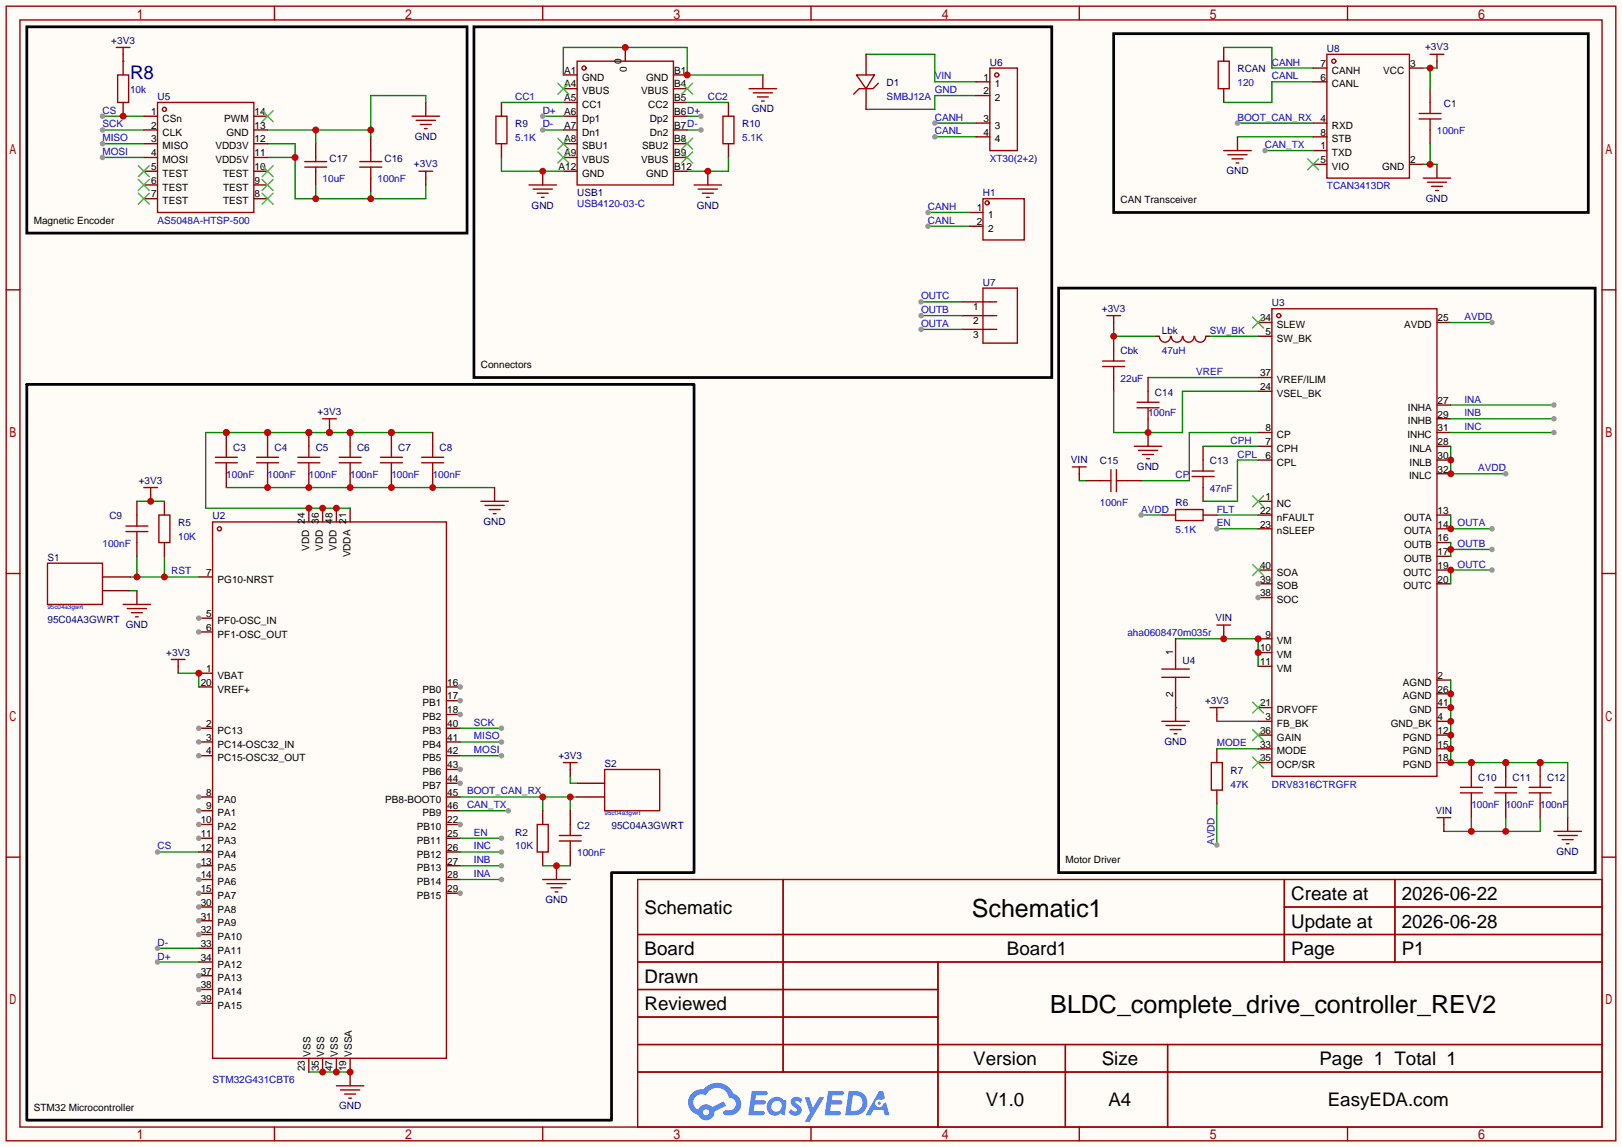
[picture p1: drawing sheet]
<svg xmlns="http://www.w3.org/2000/svg" width="299mm" height="212mm" viewBox="0 0 299 212" stroke-linecap="round" stroke-linejoin="round" font-family="sans-serif">
<path d="M0 0h299.5v211.8h-299.5z" fill="#fffcf7"/>
<g fill="none" stroke="#a10000" stroke-width=".25">
<path d="M1.1 1.1h297.2v209.6h-297.2zM3.7 3.7h292.1v204.5h-292.1zM50.7 1.1v2.6M100.2 1.1v2.6M149.7 1.1v2.6M199.3 1.1v2.6M248.8 1.1v2.6M1.1 53.5h2.6M295.8 53.5h2.5M1.1 105.9h2.6M295.8 105.9h2.5M1.1 158.3h2.6"/>
<path d="M295.8 158.3h2.5M117.7 162.4h178.1v45.8h-178.1zM117.7 172.6h178.1M117.7 177.7h178.1M144.6 162.4v35.6M173.2 177.7v30.5M237.1 162.4v15.3M237.1 167.5h58.7M257.5 162.4v15.3M117.7 182.8h55.5M117.7 192.9h178.1M117.7 187.8h55.5"/>
<path d="M117.7 198h178.1M196.7 192.9v15.3M215.6 192.9v15.3M50.7 208.2v2.5M100.2 208.2v2.5M149.7 208.2v2.5M199.3 208.2v2.5M248.8 208.2v2.5"/>
</g>
<g fill="#5487ff">
<path d="M146.3 202.8a1.3 1.3 0 0 1 1.8 .3l-.4 .6a.54 .54 0 0 0-.9-.2l.1 .2a1.58 1.58 0 0 1 1.1 1.6 1.43 1.43 0 0 1-2.5 .1l.6-.6a.64 .64 0 0 0 .5 .5 .64 .64 0 0 0 .6-.3l-.1-.2a1.6 1.6 0 0 1-1.1-1.6z"/>
<path d="M148.6 202.7h.8l.7 1.9 1.2-1.9h.9l-2.7 4.5h-.9l.9-1.7z"/>
<path d="M138.8 201.5h1.6a1.31 1.31 0 0 1 1.3 .2 .4 .4 0 0 1-.4 .6h-1.7l-.2 .9h1.7a.4 .4 0 0 1 .3 .4 .4 .4 0 0 1-.4 .4h-1.7l-.1 1.2h.8a1.23 1.23 0 0 1 1.1 .2 .39 .39 0 0 1-.3 .6h-2.6z"/>
<path d="M152.9 201.5h1.6a1.32 1.32 0 0 1 1.3 .2 .39 .39 0 0 1-.4 .6h-1.7l-.2 .9h1.7a.4 .4 0 0 1 .3 .4 .4 .4 0 0 1-.4 .4h-1.7l-.1 1.2h.8a1.23 1.23 0 0 1 1.1 .2 .39 .39 0 0 1-.3 .6h-2.6z"/>
<path d="M162.3 201.5h.7l.4 1.3-.7 .4a.75 .75 0 0 0-1.1 .3 .75 .75 0 0 0 .5 1 .75 .75 0 0 0 1-.6l.5-.3 .6 2.4h-.8l-.3-1h-1.8l-.6 1h-.9z"/>
<path d="M156.7 201.5l-.6 4.5h1.4a2.27 2.27 0 0 0 2.6-2.3 2.27 2.27 0 0 0-2.7-2.2zM157.5 202.3a1.5 1.5 0 0 1 1.8 1.5 1.5 1.5 0 0 1-2 1.4h-.2z"/>
<path d="M142.1 203.1a1.62 1.62 0 0 0-.4 2.1 1.62 1.62 0 0 0 2.1 .7l.3-.3 .4 .3 .4 .1 .3-2.5-.2-.3h-.4a1.58 1.58 0 0 0-2.5-.1zM142.7 203.6a.99 .99 0 0 1 1.6 .3 .99 .99 0 0 1-.8 1.4 .94 .94 0 0 1-1.1-.5 .94 .94 0 0 1 .3-1.2z"/>
<path d="M127.8 201.9a2.37 2.37 0 0 0 1.1 4 1.54 1.54 0 0 0 1.8 1 1.54 1.54 0 0 0 1.2-1.6l2.2-1.1-.5-.8-2.1 1.1a1.57 1.57 0 0 0-2.6 .4 1.5 1.5 0 0 1-.7-2.1 1.5 1.5 0 0 1 2.1-.5 2.23 2.23 0 0 1 2.3-1.4 2.23 2.23 0 0 1 2 1.8 1.16 1.16 0 0 1 1.3 1.1 1.16 1.16 0 0 1-1.1 1.3h-.7a.47 .47 0 0 0-.6 .3 .47 .47 0 0 0 .5 .6 2.23 2.23 0 0 0 2.2-.7 2.23 2.23 0 0 0 .4-2.3 2.16 2.16 0 0 0-1.3-1.1 3.2 3.2 0 0 0-5.4-.7l-1.1 .1zM129.8 205.4a.58 .58 0 0 1 1.1 0 .58 .58 0 0 1-1.1 0z"/>
<circle cx="162.3" cy="203.8" r=".28"/>
</g>
<g fill="none" stroke="#a10000" stroke-width=".25">
<path d="M39.2 96.4h43.2v99.1h-43.2z"/>
<circle cx="40.5" cy="97.7" r=".38"/>
</g>
<path d="M36.7 106.6h2.5M36.7 114.2h2.5" fill="none" stroke="#870000" stroke-width=".25"/>
<circle cx="36.7" cy="114.2" r=".51" fill="#999"/>
<path d="M36.7 116.7h2.5" fill="none" stroke="#870000" stroke-width=".25"/>
<circle cx="36.7" cy="116.7" r=".51" fill="#999"/>
<path d="M36.7 124.3h2.5M36.7 126.9h2.5M36.7 134.5h2.5" fill="none" stroke="#870000" stroke-width=".25"/>
<circle cx="36.7" cy="134.5" r=".51" fill="#999"/>
<path d="M36.7 137h2.5" fill="none" stroke="#870000" stroke-width=".25"/>
<circle cx="36.7" cy="137" r=".51" fill="#999"/>
<path d="M36.7 139.6h2.5" fill="none" stroke="#870000" stroke-width=".25"/>
<circle cx="36.7" cy="139.6" r=".51" fill="#999"/>
<path d="M36.7 147.2h2.5" fill="none" stroke="#870000" stroke-width=".25"/>
<circle cx="36.7" cy="147.2" r=".51" fill="#999"/>
<path d="M36.7 149.7h2.5" fill="none" stroke="#870000" stroke-width=".25"/>
<circle cx="36.7" cy="149.7" r=".51" fill="#999"/>
<path d="M36.7 152.3h2.5" fill="none" stroke="#870000" stroke-width=".25"/>
<circle cx="36.7" cy="152.3" r=".51" fill="#999"/>
<path d="M36.7 154.8h2.5" fill="none" stroke="#870000" stroke-width=".25"/>
<circle cx="36.7" cy="154.8" r=".51" fill="#999"/>
<path d="M36.7 157.4h2.5M36.7 159.9h2.5" fill="none" stroke="#870000" stroke-width=".25"/>
<circle cx="36.7" cy="159.9" r=".51" fill="#999"/>
<path d="M36.7 162.4h2.5" fill="none" stroke="#870000" stroke-width=".25"/>
<circle cx="36.7" cy="162.4" r=".51" fill="#999"/>
<path d="M36.7 165h2.5" fill="none" stroke="#870000" stroke-width=".25"/>
<circle cx="36.7" cy="165" r=".51" fill="#999"/>
<path d="M36.7 167.5h2.5" fill="none" stroke="#870000" stroke-width=".25"/>
<circle cx="36.7" cy="167.5" r=".51" fill="#999"/>
<path d="M36.7 170.1h2.5" fill="none" stroke="#870000" stroke-width=".25"/>
<circle cx="36.7" cy="170.1" r=".51" fill="#999"/>
<path d="M36.7 172.6h2.5" fill="none" stroke="#870000" stroke-width=".25"/>
<circle cx="36.7" cy="172.6" r=".51" fill="#999"/>
<path d="M36.7 175.1h2.5M36.7 177.7h2.5M36.7 180.2h2.5" fill="none" stroke="#870000" stroke-width=".25"/>
<circle cx="36.7" cy="180.2" r=".51" fill="#999"/>
<path d="M36.7 182.8h2.5" fill="none" stroke="#870000" stroke-width=".25"/>
<circle cx="36.7" cy="182.8" r=".51" fill="#999"/>
<path d="M36.7 185.3h2.5" fill="none" stroke="#870000" stroke-width=".25"/>
<circle cx="36.7" cy="185.3" r=".51" fill="#999"/>
<path d="M82.4 165h2.6" fill="none" stroke="#870000" stroke-width=".25"/>
<circle cx="85" cy="165" r=".51" fill="#999"/>
<path d="M82.4 159.9h2.6M82.4 157.4h2.6M82.4 154.8h2.6M82.4 152.3h2.6M82.4 162.4h2.6" fill="none" stroke="#870000" stroke-width=".25"/>
<circle cx="85" cy="152.3" r=".51" fill="#999"/>
<path d="M82.4 149.7h2.6M82.4 147.2h2.6M82.4 144.7h2.6" fill="none" stroke="#870000" stroke-width=".25"/>
<circle cx="85" cy="144.7" r=".51" fill="#999"/>
<path d="M82.4 142.1h2.6" fill="none" stroke="#870000" stroke-width=".25"/>
<circle cx="85" cy="142.1" r=".51" fill="#999"/>
<path d="M82.4 139.6h2.6M82.4 137h2.6M82.4 134.5h2.6M82.4 132h2.6" fill="none" stroke="#870000" stroke-width=".25"/>
<circle cx="85" cy="132" r=".51" fill="#999"/>
<path d="M82.4 129.4h2.6" fill="none" stroke="#870000" stroke-width=".25"/>
<circle cx="85" cy="129.4" r=".51" fill="#999"/>
<path d="M82.4 126.9h2.6" fill="none" stroke="#870000" stroke-width=".25"/>
<circle cx="85" cy="126.9" r=".51" fill="#999"/>
<g fill="none" stroke="#870000" stroke-width=".25">
<path d="M232.3 59.6h2.5M232.3 62.1h2.5M232.3 69.7h2.5M232.3 72.3h2.5M232.3 79.9h2.5M57 93.9v2.5M59.6 93.9v2.5M62.1 93.9v2.5M64.6 93.9v2.5M232.3 82.4h2.5M232.3 85h2.5M232.3 92.6h2.5"/>
<path d="M232.3 95.1h2.5M232.3 97.7h2.5M232.3 105.3h2.5M232.3 107.8h2.5M57 195.5v2.5M59.6 195.5v2.5M62.1 195.5v2.5M64.6 195.5v2.5"/>
</g>
<g fill="none" stroke="#a10000" stroke-width=".25">
<path d="M234.8 57h30.5v86.4h-30.5z"/>
<circle cx="236.1" cy="58.3" r=".38"/>
</g>
<path d="M231.3 58.5l2 2.1M233.3 58.5l-2 2.1M231.3 91.6l2 2M233.3 91.6l-2 2M231.3 104.3l2 2M233.3 104.3l-2 2" fill="none" stroke="#3c3" stroke-width=".25"/>
<circle cx="232.3" cy="107.8" r=".51" fill="#999"/>
<path d="M232.3 110.4h2.5" fill="none" stroke="#870000" stroke-width=".25"/>
<circle cx="232.3" cy="110.4" r=".51" fill="#999"/>
<g fill="none" stroke="#870000" stroke-width=".25">
<path d="M265.3 59.6h2.5M265.3 79.9h2.5M265.3 77.3h2.5M265.3 74.8h2.5M265.3 97.7h2.5M265.3 95.1h2.5M265.3 87.5h2.5M265.3 85h2.5M265.3 82.4h2.5M232.3 118h2.5M265.3 107.8h2.5M265.3 105.3h2.5"/>
<path d="M265.3 102.7h2.5M265.3 100.2h2.5M232.3 120.5h2.5M232.3 123.1h2.5M232.3 130.7h2.5M232.3 133.2h2.5M232.3 135.8h2.5M232.3 138.3h2.5M265.3 130.7h2.5M265.3 133.2h2.5M265.3 135.8h2.5M265.3 138.3h2.5"/>
<path d="M265.3 128.1h2.5M265.3 125.6h2.5M232.3 140.8h2.5M265.3 140.8h2.5M64.6 198v2.5"/>
</g>
<path d="M231.3 129.7l2 2M231.3 134.7l2 2.1M231.3 139.8l2 2.1M233.3 129.7l-2 2M233.3 134.7l-2 2.1M233.3 139.8l-2 2.1" fill="none" stroke="#3c3" stroke-width=".25"/>
<path d="M62.1 200.5h5.1M62.9 201.3h3.5M63.6 202.1h2.1M64.4 202.8h.5" fill="none" stroke="#a10000" stroke-width=".25"/>
<path d="M57 198h7.6" fill="none" stroke="#008700" stroke-width=".25"/>
<g fill="#c00">
<circle cx="64.6" cy="198" r=".63"/>
<circle cx="62.1" cy="198" r=".63"/>
<circle cx="59.6" cy="198" r=".63"/>
</g>
<path d="M79.9 79.9h-41.9v14h26.6" fill="none" stroke="#008700" stroke-width=".25"/>
<g fill="#c00">
<circle cx="62.1" cy="93.9" r=".63"/>
<circle cx="59.6" cy="93.9" r=".63"/>
<circle cx="57" cy="93.9" r=".63"/>
<circle cx="41.8" cy="79.9" r=".63"/>
<circle cx="49.4" cy="79.9" r=".63"/>
<circle cx="57" cy="79.9" r=".63"/>
<circle cx="60.8" cy="79.9" r=".63"/>
<circle cx="64.6" cy="79.9" r=".63"/>
<circle cx="72.3" cy="79.9" r=".63"/>
</g>
<path d="M224.7 95.1h7.6M224.7 97.7h7.6" fill="none" stroke="#008700" stroke-width=".25"/>
<circle cx="224.7" cy="97.7" r=".51" fill="#999"/>
<path d="M24 106.6h12.7M25.3 102.7v3.9M30.4 102.7v3.9" fill="none" stroke="#008700" stroke-width=".25"/>
<g fill="#c00">
<circle cx="30.4" cy="106.6" r=".63"/>
<circle cx="25.3" cy="106.6" r=".63"/>
</g>
<path d="M267.8 95.1v2.6h7.7" fill="none" stroke="#008700" stroke-width=".25"/>
<circle cx="267.8" cy="97.7" r=".63" fill="#c00"/>
<circle cx="275.5" cy="97.7" r=".51" fill="#999"/>
<path d="M85 147.2h21.6M100.2 147.2v2.5M105.3 147.2v2.5" fill="none" stroke="#008700" stroke-width=".25"/>
<g fill="#c00">
<circle cx="100.2" cy="147.2" r=".63"/>
<circle cx="105.3" cy="147.2" r=".63"/>
</g>
<path d="M29.3 95.1h2.1v5.1h-2.1zM99.2 152.3h2v5.1h-2z" fill="none" stroke="#a10000" stroke-width=".25"/>
<path d="M30.4 92.6v2.5M30.4 100.2v2.5M100.2 149.7v2.6M100.2 157.4v2.5" fill="none" stroke="#870000" stroke-width=".25"/>
<path d="M275.5 105.3h-7.7v2.5" fill="none" stroke="#008700" stroke-width=".25"/>
<circle cx="267.8" cy="105.3" r=".63" fill="#c00"/>
<circle cx="275.5" cy="105.3" r=".51" fill="#999"/>
<path d="M25.3 92.6v2.5M25.3 100.2v2.5M217 130.7v2.5M105.3 149.7v2.6M105.3 157.4v2.5M289.4 151v2.5" fill="none" stroke="#870000" stroke-width=".25"/>
<g fill="none" stroke="#a10000" stroke-width=".25">
<path d="M23.2 98.2h4.1M23.2 97.2h4.1M25.3 95.1v2.1M25.3 98.2v2M214.5 133.2h5.1M215.3 134h3.5M216 134.7h2.1M216.8 135.5h.5M103.3 155.3h4M103.3 154.3h4M105.3 152.3v2M105.3 155.3v2.1"/>
<path d="M286.9 153.5h5.1M287.7 154.3h3.5M288.4 155.1h2M289.2 155.8h.5"/>
</g>
<path d="M25.3 92.6h5.1M267.8 125.6v15.2h21.6v10.2M100.2 159.9h5.1" fill="none" stroke="#008700" stroke-width=".25"/>
<g fill="#c00">
<circle cx="267.8" cy="130.7" r=".63"/>
<circle cx="267.8" cy="133.2" r=".63"/>
<circle cx="267.8" cy="128.1" r=".63"/>
<circle cx="267.8" cy="135.8" r=".63"/>
<circle cx="267.8" cy="138.3" r=".63"/>
<circle cx="267.8" cy="140.8" r=".63"/>
<circle cx="271.7" cy="140.8" r=".63"/>
<circle cx="278" cy="140.8" r=".63"/>
<circle cx="284.4" cy="140.8" r=".63"/>
</g>
<path d="M25.3 109.1v2.5M102.7 159.9v2.5" fill="none" stroke="#870000" stroke-width=".25"/>
<path d="M22.7 111.6h5.1M23.5 112.4h3.6M24.3 113.2h2M25 113.9h.5" fill="none" stroke="#a10000" stroke-width=".25"/>
<circle cx="102.7" cy="159.9" r=".63" fill="#c00"/>
<path d="M31.6 121.8h2.6M32.9 121.8v1.3M104 140.8h2.6M105.3 140.8v1.3M100.2 162.4h5.1M101 163.2h3.5M101.7 164h2.1M102.5 164.7h.5" fill="none" stroke="#a10000" stroke-width=".25"/>
<path d="M27.8 91.3v1.3M32.9 123.1v1.2M105.3 142.1v1.3" fill="none" stroke="#870000" stroke-width=".25"/>
<circle cx="27.8" cy="92.6" r=".63" fill="#c00"/>
<path d="M264 18.9v2.1M76.1 21.5h5.1M76.8 22.2h3.6M77.6 23h2M78.4 23.7h.5M262 21h4.1M262 22h4.1M264 22v2M26.5 90h2.6M27.8 90v1.3M8.8 104h10.1v7.6h-10.1zM111.6 142.1h10.2v7.6h-10.2z" fill="none" stroke="#a10000" stroke-width=".25"/>
<path d="M78.6 18.9v2.6M264 16.4v2.5M264 24v2.5M18.9 109.1h5.1M18.9 106.6h5.1M106.6 144.7h5M106.6 147.2h5M278 140.8v2.6" fill="none" stroke="#870000" stroke-width=".25"/>
<path d="M205.6 6.2h87.6v33h-87.6z" fill="none" stroke="#000" stroke-width=".51"/>
<path d="M24 109.1h1.3M105.3 143.4v1.3h1.3" fill="none" stroke="#008700" stroke-width=".25"/>
<circle cx="278" cy="140.8" r=".63" fill="#c00"/>
<path d="M271.7 140.8v2.6M278 148.5v2.5" fill="none" stroke="#870000" stroke-width=".25"/>
<path d="M276 145.4h4M276 146.4h4M278 143.4v2M278 146.4v2.1" fill="none" stroke="#a10000" stroke-width=".25"/>
<circle cx="271.7" cy="140.8" r=".63" fill="#c00"/>
<path d="M271.7 148.5v2.5M284.4 140.8v2.6" fill="none" stroke="#870000" stroke-width=".25"/>
<path d="M269.6 145.4h4.1M269.6 146.4h4.1M271.7 143.4v2M271.7 146.4v2.1" fill="none" stroke="#a10000" stroke-width=".25"/>
<circle cx="284.4" cy="140.8" r=".63" fill="#c00"/>
<path d="M22.7 11.3v2.5M22.7 18.9v2.6M284.4 148.5v2.5" fill="none" stroke="#870000" stroke-width=".25"/>
<path d="M21.7 13.8h2v5.1h-2zM282.3 145.4h4.1M282.3 146.4h4.1M284.4 143.4v2M284.4 146.4v2.1" fill="none" stroke="#a10000" stroke-width=".25"/>
<path d="M271.7 151v2.5M278 151v2.5M284.4 151v2.5h-17.8" fill="none" stroke="#008700" stroke-width=".25"/>
<g fill="#c00">
<circle cx="278" cy="153.5" r=".63"/>
<circle cx="271.7" cy="153.5" r=".63"/>
</g>
<path d="M199.3 87.5v1.3M225.9 116.7v1.3M266.6 152.3v1.2" fill="none" stroke="#870000" stroke-width=".25"/>
<path d="M198 86.2h2.5M199.3 86.2v1.3M224.7 115.4h2.5M225.9 115.4v1.3M265.3 151h2.5M266.6 151v1.3" fill="none" stroke="#a10000" stroke-width=".25"/>
<path d="M32.9 124.3h3.8v2.6" fill="none" stroke="#008700" stroke-width=".25"/>
<circle cx="36.7" cy="124.3" r=".63" fill="#c00"/>
<path d="M85 149.7h8.9" fill="none" stroke="#008700" stroke-width=".25"/>
<circle cx="93.9" cy="149.7" r=".51" fill="#999"/>
<path d="M222.1 82.4v2.6M222.1 90v2.6" fill="none" stroke="#870000" stroke-width=".25"/>
<path d="M220.1 87h4.1M220.1 88h4.1M222.1 85v2M222.1 88v2" fill="none" stroke="#a10000" stroke-width=".25"/>
<path d="M232.3 79.9h-12.7v8.9h-8.9M222.1 82.4h10.2M232.3 85h-3.8v7.6h-6.4M217 118h15.3v5.1" fill="none" stroke="#008700" stroke-width=".25"/>
<g fill="#c00">
<circle cx="225.9" cy="118" r=".63"/>
<circle cx="232.3" cy="120.5" r=".63"/>
<circle cx="232.3" cy="118" r=".63"/>
</g>
<g fill="none" stroke="#a10000" stroke-width=".25">
<path d="M56.3 29.8h4M56.3 30.9h4M58.3 29.1v.7M58.3 30.9v.7M66.4 29.8h4.1M66.4 30.9h4.1M68.5 27.8v2M68.5 30.9v2M91.6 21.5h2v5h-2zM133.5 21.5h2v5h-2zM203.6 66.7h4M203.6 67.7h4"/>
<path d="M205.6 64.6v2.1M205.6 67.7v2M214.1 62.1a1.01 1.01 0 0 0 1 1.1 1.01 1.01 0 0 0 1-1.1M216.3 62.1a1.01 1.01 0 0 0 1 1.1 1.01 1.01 0 0 0 1-1.1M218.4 62.1a1.01 1.01 0 0 0 1 1.1 1.01 1.01 0 0 0 1-1.1M220.6 62.1a1.01 1.01 0 0 0 1 1.1 1.01 1.01 0 0 0 1-1.1"/>
</g>
<path d="M92.6 18.9v2.6M134.5 18.9v2.6M58.3 26.5v2.6M58.3 31.6v2.6M68.5 25.3v2.5M68.5 32.9v2.5M92.6 26.5v2.6M134.5 26.5v2.6M205.6 62.1v2.5M205.6 69.7v2.6M213.2 62.1h.8M222.6 62.1h.8" fill="none" stroke="#870000" stroke-width=".25"/>
<path d="M205.6 60.8v1.3h7.6M223.4 62.1h8.9" fill="none" stroke="#008700" stroke-width=".25"/>
<circle cx="205.6" cy="62.1" r=".63" fill="#c00"/>
<path d="M265.3 11.3v1.3M205.6 59.6v1.2M212 79.9v2.5M224.7 132v1.2" fill="none" stroke="#870000" stroke-width=".25"/>
<path d="M264 10h2.6M265.3 10v1.3M204.3 58.3h2.6M205.6 58.3v1.3M209.4 82.4h5.1M210.2 83.2h3.5M210.9 83.9h2.1M211.7 84.7h.5M223.4 130.7h2.5M224.7 130.7v1.3" fill="none" stroke="#a10000" stroke-width=".25"/>
<path d="M49.4 26.5h5.1v10.2h24.1v-2.5M49.4 29.1h5.1M58.3 34.2v2.5M68.5 35.4v1.3M205.6 72.3v7.6h12.7v-7.6h14" fill="none" stroke="#008700" stroke-width=".25"/>
<g fill="#c00">
<circle cx="54.5" cy="29.1" r=".63"/>
<circle cx="58.3" cy="36.7" r=".63"/>
<circle cx="68.5" cy="36.7" r=".63"/>
</g>
<path d="M210.7 95.1h3.8M224.7 133.2h7.6" fill="none" stroke="#008700" stroke-width=".25"/>
<path d="M217 94.1h5.1v2h-5.1zM223.6 140.8h2.1v5.1h-2.1z" fill="none" stroke="#a10000" stroke-width=".25"/>
<path d="M214.5 95.1h2.5M222.1 95.1h2.6M224.7 138.3v2.5M224.7 145.9v2.6" fill="none" stroke="#870000" stroke-width=".25"/>
<circle cx="210.7" cy="95.1" r=".51" fill="#999"/>
<g fill="none" stroke="#870000" stroke-width=".25">
<path d="M26.5 21.5h2.6M26.5 24h2.6M26.5 26.5h2.6M26.5 29.1h2.6M26.5 31.6h2.6M26.5 34.2h2.6M26.5 36.7h2.6M46.9 21.5h2.5M46.9 24h2.5M46.9 26.5h2.5M46.9 29.1h2.5M46.9 31.6h2.5"/>
<path d="M46.9 34.2h2.5M46.9 36.7h2.5M217 118v5.1M217 125.6v5.1"/>
</g>
<g fill="none" stroke="#a10000" stroke-width=".25">
<path d="M29.1 18.9h17.8v20.3h-17.8zM214.5 123.6h5.1M214.5 125.1h5.1M217 123.1v.5M217 125.1v.5"/>
<circle cx="30.4" cy="20.2" r=".38"/>
</g>
<g fill="none" stroke="#3c3" stroke-width=".25">
<path d="M25.5 35.7l2.1 2M25.5 33.1l2.1 2.1M25.5 30.6l2.1 2M27.6 35.7l-2.1 2M27.6 33.1l-2.1 2.1M27.6 30.6l-2.1 2M48.4 20.4l2 2.1M48.4 30.6l2 2M48.4 33.1l2 2.1M48.4 35.7l2 2M50.4 20.4l-2 2.1M50.4 30.6l-2 2"/>
<path d="M50.4 33.1l-2 2.1M50.4 35.7l-2 2"/>
</g>
<path d="M18.9 21.5h7.6" fill="none" stroke="#008700" stroke-width=".25"/>
<circle cx="22.7" cy="21.5" r=".63" fill="#c00"/>
<circle cx="18.9" cy="21.5" r=".51" fill="#999"/>
<path d="M18.9 24h7.6" fill="none" stroke="#008700" stroke-width=".25"/>
<circle cx="18.9" cy="24" r=".51" fill="#999"/>
<path d="M18.9 26.5h7.6" fill="none" stroke="#008700" stroke-width=".25"/>
<circle cx="18.9" cy="26.5" r=".51" fill="#999"/>
<path d="M18.9 29.1h7.6" fill="none" stroke="#008700" stroke-width=".25"/>
<circle cx="18.9" cy="29.1" r=".51" fill="#999"/>
<path d="M267.8 74.8h19.1" fill="none" stroke="#008700" stroke-width=".25"/>
<circle cx="286.9" cy="74.8" r=".51" fill="#999"/>
<path d="M267.8 77.3h19.1" fill="none" stroke="#008700" stroke-width=".25"/>
<circle cx="286.9" cy="77.3" r=".51" fill="#999"/>
<path d="M78.6 18.9v-1.2h-10.1v7.6M49.4 24h19.1M58.3 24v2.5" fill="none" stroke="#008700" stroke-width=".25"/>
<g fill="#c00">
<circle cx="58.3" cy="24" r=".63"/>
<circle cx="68.5" cy="24" r=".63"/>
</g>
<path d="M267.8 79.9h19.1" fill="none" stroke="#008700" stroke-width=".25"/>
<circle cx="286.9" cy="79.9" r=".51" fill="#999"/>
<path d="M41.8 79.9v2.5M41.8 87.5v2.5" fill="none" stroke="#870000" stroke-width=".25"/>
<circle cx="41.8" cy="79.9" r=".63" fill="#c00"/>
<path d="M39.8 85.5h4M39.8 84.5h4M41.8 82.4v2.1M41.8 85.5v2" fill="none" stroke="#a10000" stroke-width=".25"/>
<path d="M49.4 79.9v2.5M49.4 87.5v2.5" fill="none" stroke="#870000" stroke-width=".25"/>
<circle cx="49.4" cy="79.9" r=".63" fill="#c00"/>
<path d="M47.4 85.5h4M47.4 84.5h4M49.4 82.4v2.1M49.4 85.5v2" fill="none" stroke="#a10000" stroke-width=".25"/>
<path d="M72.3 79.9v2.5M72.3 87.5v2.5" fill="none" stroke="#870000" stroke-width=".25"/>
<circle cx="72.3" cy="79.9" r=".63" fill="#c00"/>
<path d="M70.2 85.5h4.1M70.2 84.5h4.1M72.3 82.4v2.1M72.3 85.5v2" fill="none" stroke="#a10000" stroke-width=".25"/>
<path d="M57 79.9v2.5M57 87.5v2.5" fill="none" stroke="#870000" stroke-width=".25"/>
<circle cx="57" cy="79.9" r=".63" fill="#c00"/>
<path d="M55 85.5h4.1M55 84.5h4.1M57 82.4v2.1M57 85.5v2M77.9 85.5h4M77.9 84.5h4M79.9 82.4v2.1M79.9 85.5v2" fill="none" stroke="#a10000" stroke-width=".25"/>
<path d="M64.6 79.9v2.5M79.9 79.9v2.5M64.6 87.5v2.5M79.9 87.5v2.5" fill="none" stroke="#870000" stroke-width=".25"/>
<circle cx="64.6" cy="79.9" r=".63" fill="#c00"/>
<path d="M62.6 85.5h4.1M62.6 84.5h4.1M64.6 82.4v2.1M64.6 85.5v2" fill="none" stroke="#a10000" stroke-width=".25"/>
<path d="M41.8 90h49.5" fill="none" stroke="#008700" stroke-width=".25"/>
<g fill="#c00">
<circle cx="49.4" cy="90" r=".63"/>
<circle cx="57" cy="90" r=".63"/>
<circle cx="64.6" cy="90" r=".63"/>
<circle cx="72.3" cy="90" r=".63"/>
<circle cx="79.9" cy="90" r=".63"/>
</g>
<path d="M60.8 78.6v1.3" fill="none" stroke="#870000" stroke-width=".25"/>
<circle cx="60.8" cy="79.9" r=".63" fill="#c00"/>
<path d="M59.6 77.3h2.5M60.8 77.3v1.3" fill="none" stroke="#a10000" stroke-width=".25"/>
<path d="M212 69.7h20.3" fill="none" stroke="#008700" stroke-width=".25"/>
<path d="M212 69.7v2.6M212 77.3v2.6" fill="none" stroke="#870000" stroke-width=".25"/>
<circle cx="212" cy="79.9" r=".63" fill="#c00"/>
<path d="M209.9 74.3h4.1M209.9 75.3h4.1M212 72.3v2M212 75.3v2" fill="none" stroke="#a10000" stroke-width=".25"/>
<path d="M29.1 175.1h7.6" fill="none" stroke="#008700" stroke-width=".25"/>
<circle cx="29.1" cy="175.1" r=".51" fill="#999"/>
<path d="M29.1 177.7h7.6" fill="none" stroke="#008700" stroke-width=".25"/>
<circle cx="29.1" cy="177.7" r=".51" fill="#999"/>
<path d="M267.8 59.6h7.7M224.7 138.3h7.6" fill="none" stroke="#008700" stroke-width=".25"/>
<circle cx="275.5" cy="59.6" r=".51" fill="#999"/>
<path d="M224.7 148.5v7.6" fill="none" stroke="#008700" stroke-width=".25"/>
<circle cx="224.7" cy="156.1" r=".51" fill="#999"/>
<path d="M85 134.5h7.6" fill="none" stroke="#008700" stroke-width=".25"/>
<circle cx="92.6" cy="134.5" r=".51" fill="#999"/>
<path d="M85 137h7.6" fill="none" stroke="#008700" stroke-width=".25"/>
<circle cx="92.6" cy="137" r=".51" fill="#999"/>
<path d="M85 139.6h7.6" fill="none" stroke="#008700" stroke-width=".25"/>
<circle cx="92.6" cy="139.6" r=".51" fill="#999"/>
<path d="M267.8 82.4v5.1h10.2" fill="none" stroke="#008700" stroke-width=".25"/>
<g fill="#c00">
<circle cx="267.8" cy="87.5" r=".63"/>
<circle cx="267.8" cy="85" r=".63"/>
</g>
<circle cx="278" cy="87.5" r=".51" fill="#999"/>
<path d="M29.1 157.4h7.6" fill="none" stroke="#008700" stroke-width=".25"/>
<circle cx="29.1" cy="157.4" r=".51" fill="#999"/>
<path d="M200.5 88.8h2.6M208.2 88.8h2.5" fill="none" stroke="#870000" stroke-width=".25"/>
<path d="M203.1 88.8h2M205.1 86.7v4.1M206.1 86.7v4.1M206.1 88.8h2.1" fill="none" stroke="#a10000" stroke-width=".25"/>
<path d="M199.3 88.8h1.2M85 154.8h7.6" fill="none" stroke="#008700" stroke-width=".25"/>
<circle cx="92.6" cy="154.8" r=".51" fill="#999"/>
<path d="M85 157.4h7.6" fill="none" stroke="#008700" stroke-width=".25"/>
<circle cx="92.6" cy="157.4" r=".51" fill="#999"/>
<path d="M85 159.9h7.6" fill="none" stroke="#008700" stroke-width=".25"/>
<circle cx="92.6" cy="159.9" r=".51" fill="#999"/>
<path d="M85 162.4h7.6" fill="none" stroke="#008700" stroke-width=".25"/>
<circle cx="92.6" cy="162.4" r=".51" fill="#999"/>
<path d="M22.7 10v1.3M78.6 32.9v1.3M91.3 90v2.6" fill="none" stroke="#870000" stroke-width=".25"/>
<path d="M21.5 8.8h2.5M22.7 8.8v1.2M77.3 31.6h2.6M78.6 31.6v1.3M88.8 92.6h5.1M89.5 93.3h3.6M90.3 94.1h2M91.1 94.9h.5" fill="none" stroke="#a10000" stroke-width=".25"/>
<path d="M5 5h81.2v38.1h-81.2zM195.5 53.2h99v108h-99zM5 71h123.1v90.2h-15.2v45.7h-107.9z" fill="none" stroke="#000" stroke-width=".51"/>
<path d="M22.7 11.3h.1M172.6 22.7h7.6M217 130.7h.1" fill="none" stroke="#008700" stroke-width=".25"/>
<circle cx="172.6" cy="22.7" r=".51" fill="#999"/>
<path d="M172.6 25.3h7.6" fill="none" stroke="#008700" stroke-width=".25"/>
<circle cx="172.6" cy="25.3" r=".51" fill="#999"/>
<path d="M159.9 10h12.7v5.1h7.6M180.2 17.7h-7.6v2.5h-12.7M126.9 24h2.5" fill="none" stroke="#008700" stroke-width=".25"/>
<g fill="none" stroke="#a10000" stroke-width=".25">
<path d="M106.6 11.3h17.7v22.9h-17.7z"/>
<circle cx="107.8" cy="12.6" r=".38"/>
</g>
<g fill="none" stroke="#870000" stroke-width=".25">
<path d="M104 13.8h2.6M104 16.4h2.6M104 18.9h2.6M115.4 8.8v2.5M124.3 13.8h2.6M124.3 16.4h2.6M124.3 18.9h2.6M104 21.5h2.6M104 24h2.6M104 26.5h2.6M104 29.1h2.6M104 31.6h2.6"/>
<path d="M124.3 21.5h2.6M124.3 24h2.6M124.3 26.5h2.6M124.3 29.1h2.6M124.3 31.6h2.6"/>
</g>
<path d="M103 15.4l2 2M105 15.4l-2 2M125.9 15.4l2 2M127.9 15.4l-2 2M103 25.5l2 2.1M103 28.1l2 2M105 25.5l-2 2.1M105 28.1l-2 2M125.9 28.1l2 2M125.9 25.5l2 2.1M127.9 28.1l-2 2M127.9 25.5l-2 2.1" fill="none" stroke="#3c3" stroke-width=".25"/>
<path d="M87.5 5h106.7v64.7h-106.7z" fill="none" stroke="#000" stroke-width=".51"/>
<circle cx="129.4" cy="24" r=".51" fill="#999"/>
<path d="M126.9 21.5h2.5" fill="none" stroke="#008700" stroke-width=".25"/>
<circle cx="129.4" cy="21.5" r=".51" fill="#999"/>
<path d="M100.2 21.5h3.8" fill="none" stroke="#008700" stroke-width=".25"/>
<circle cx="100.2" cy="21.5" r=".51" fill="#999"/>
<path d="M100.2 24h3.8" fill="none" stroke="#008700" stroke-width=".25"/>
<circle cx="100.2" cy="24" r=".51" fill="#999"/>
<path d="M100.2 31.6v2.6M130.7 31.6v2.6" fill="none" stroke="#870000" stroke-width=".25"/>
<path d="M97.7 34.2h5M98.4 34.9h3.6M99.2 35.7h2M99.9 36.4h.6M128.1 34.2h5.1M128.9 34.9h3.6M129.7 35.7h2M130.4 36.4h.5" fill="none" stroke="#a10000" stroke-width=".25"/>
<path d="M92.6 18.9h11.4M92.6 29.1v2.5h11.4" fill="none" stroke="#008700" stroke-width=".25"/>
<circle cx="100.2" cy="31.6" r=".63" fill="#c00"/>
<path d="M126.9 18.9h7.6M134.5 29.1v2.5h-7.6" fill="none" stroke="#008700" stroke-width=".25"/>
<circle cx="130.7" cy="31.6" r=".63" fill="#c00"/>
<path d="M140.8 13.8v2.6" fill="none" stroke="#870000" stroke-width=".25"/>
<path d="M138.3 16.4h5.1M139.1 17.1h3.5M139.8 17.9h2.1M140.6 18.7h.5" fill="none" stroke="#a10000" stroke-width=".25"/>
<path d="M104 13.8v-5h22.9v5h13.9" fill="none" stroke="#008700" stroke-width=".25"/>
<g fill="#c00">
<circle cx="126.9" cy="13.8" r=".63"/>
<circle cx="115.4" cy="8.8" r=".63"/>
</g>
<g fill="none" stroke="#a10000" stroke-width=".25">
<path d="M182.8 12.6h5v15.2h-5zM224.9 11.3h2v5.1h-2zM181.5 36.7h7.6v7.6h-7.6zM181.5 53.2h6.3v10.2h-6.3zM182.8 58.3h1.2M182.8 55.8h1.2M182.8 60.8h1.2"/>
<circle cx="184" cy="13.8" r=".38"/>
<circle cx="182.2" cy="37.5" r=".38"/>
</g>
<path d="M180.2 15.1h2.6M180.2 17.7h2.6M225.9 8.8v2.5M225.9 16.4v2.5M178.9 39.2h2.6M180.2 22.7h2.6M180.2 25.3h2.6M177.7 55.8h5.1M177.7 58.3h5.1M178.9 41.8h2.6M177.7 60.8h5.1" fill="none" stroke="#870000" stroke-width=".25"/>
<path d="M267.8 101.5h7.7M267.8 100.2v2.5" fill="none" stroke="#008700" stroke-width=".25"/>
<circle cx="267.8" cy="101.5" r=".63" fill="#c00"/>
<circle cx="275.5" cy="101.5" r=".51" fill="#999"/>
<path d="M170.1 58.3h7.6" fill="none" stroke="#008700" stroke-width=".25"/>
<circle cx="170.1" cy="58.3" r=".51" fill="#999"/>
<path d="M170.1 55.8h7.6" fill="none" stroke="#008700" stroke-width=".25"/>
<circle cx="170.1" cy="55.8" r=".51" fill="#999"/>
<path d="M170.1 60.8h7.6" fill="none" stroke="#008700" stroke-width=".25"/>
<circle cx="170.1" cy="60.8" r=".51" fill="#999"/>
<path d="M171.3 39.2h7.6" fill="none" stroke="#008700" stroke-width=".25"/>
<circle cx="171.3" cy="39.2" r=".51" fill="#999"/>
<path d="M171.3 41.8h7.6" fill="none" stroke="#008700" stroke-width=".25"/>
<circle cx="171.3" cy="41.8" r=".51" fill="#999"/>
<path d="M159.9 10v3.8M159.9 16.4v3.8M242.4 12.6h2.6M242.4 15.1h2.6M260.2 12.6h2.6M228.5 25.3v2.5M242.4 22.7h2.6M242.4 25.3h2.6M242.4 27.8h2.6M242.4 30.4h2.6M260.2 30.4h2.6M265.3 30.4v2.5" fill="none" stroke="#870000" stroke-width=".25"/>
<g fill="none" stroke="#a10000" stroke-width=".25">
<path d="M158.1 13.8h3.3l-1.5 2.6zM162.2 15.4l-1 1h-2.6l-1 1M245 10h15.2v22.9h-15.2zM225.9 27.8h5.1M226.7 28.6h3.6M227.5 29.3h2M228.2 30.1h.5M262.8 32.9h5M263.5 33.7h3.6M264.3 34.4h2M265 35.2h.6"/>
<circle cx="246.3" cy="11.3" r=".38"/>
</g>
<path d="M241.4 29.3l2.1 2.1M243.5 29.3l-2.1 2.1" fill="none" stroke="#3c3" stroke-width=".25"/>
<path d="M262.8 30.4h2.5M264 26.5v3.9" fill="none" stroke="#008700" stroke-width=".25"/>
<circle cx="264" cy="30.4" r=".63" fill="#c00"/>
<path d="M233.6 27.8h8.8" fill="none" stroke="#008700" stroke-width=".25"/>
<circle cx="233.6" cy="27.8" r=".51" fill="#999"/>
<path d="M228.5 22.7h13.9" fill="none" stroke="#008700" stroke-width=".25"/>
<circle cx="228.5" cy="22.7" r=".51" fill="#999"/>
<path d="M225.9 8.8h8.9v3.8h7.6M242.4 15.1h-7.6v3.8h-8.9M262.8 12.6h2.5M264 12.6v3.8" fill="none" stroke="#008700" stroke-width=".25"/>
<circle cx="264" cy="12.6" r=".63" fill="#c00"/>
<path d="M228.5 25.3h13.9" fill="none" stroke="#008700" stroke-width=".25"/>
<g font-size="4.6">
<text x="179.4" y="169.4">Schematic1</text>
<text x="193.9" y="187.1">BLDC_complete_drive_controller_REV2</text>
</g>
<text font-size="3.5" fill="#000080" x="24" y="14.7">R8</text>
<g font-size="3.5">
<text x="238.4" y="166.2">Create at</text>
<text x="258.8" y="166.2">2026-06-22</text>
<text x="119" y="168.8">Schematic</text>
<text x="238.4" y="171.3">Update at</text>
<text x="258.8" y="171.3">2026-06-28</text>
<text x="119" y="176.4">Board</text>
<text x="185.9" y="176.4">Board1</text>
<text x="238.4" y="176.4">Page</text>
<text x="258.8" y="176.4">P1</text>
<text x="119" y="181.5">Drawn</text>
<text x="119" y="186.6">Reviewed</text>
<text x="179.7" y="196.7">Version</text>
<text x="203.4" y="196.7">Size</text>
<text x="243.6" y="196.7">Page 1 Total 1</text>
<text x="182" y="204.3">V1.0</text>
<text x="204.7" y="204.3">A4</text>
<text x="245.1" y="204.3">EasyEDA.com</text>
</g>
<g font-size="1.8" fill="#000080">
<text x="20.5" y="8">+3V3</text>
<text x="245" y="9.6">U8</text>
<text x="263.1" y="9.3">+3V3</text>
<text x="163.7" y="15.9">D1</text>
<text x="182.8" y="12.1">U6</text>
<text x="228.5" y="13.4">RCAN</text>
<text x="29.1" y="18.5">U5</text>
<text x="95.1" y="23.5">R9</text>
<text x="137" y="23.5">R10</text>
<text x="138.8" y="20.7">GND</text>
<text x="266.6" y="19.7">C1</text>
<text x="60.8" y="29.9">C17</text>
<text x="71" y="29.9">C16</text>
<text x="76.6" y="25.8">GND</text>
<text x="76.4" y="30.9">+3V3</text>
<text x="226.4" y="32.2">GND</text>
<text x="98.1" y="38.5">GND</text>
<text x="106.6" y="36.2">USB1</text>
<text x="128.6" y="38.5">GND</text>
<text x="181.5" y="36.2">H1</text>
<text x="263.2" y="37.3">GND</text>
<text x="181.5" y="52.8">U7</text>
<text x="203.4" y="57.6">+3V3</text>
<text x="234.8" y="56.6">U3</text>
<text x="206.9" y="65.5">Cbk</text>
<text x="214.5" y="61.6">Lbk</text>
<text x="58.6" y="76.6">+3V3</text>
<text x="213.2" y="73.1">C14</text>
<text x="43.1" y="83.2">C3</text>
<text x="50.7" y="83.2">C4</text>
<text x="58.3" y="83.2">C5</text>
<text x="65.9" y="83.2">C6</text>
<text x="73.5" y="83.2">C7</text>
<text x="81.2" y="83.2">C8</text>
<text x="25.6" y="89.3">+3V3</text>
<text x="197.7" y="85.5">VIN</text>
<text x="203.1" y="85.8">C15</text>
<text x="209.9" y="86.8">GND</text>
<text x="223.4" y="85.8">C13</text>
<text x="20.2" y="95.9">C9</text>
<text x="39.2" y="95.9">U2</text>
<text x="217" y="93.4">R6</text>
<text x="32.9" y="97.2">R5</text>
<text x="89.3" y="96.9">GND</text>
<text x="8.8" y="103.6">S1</text>
<text x="8.8" y="115">95C04A3GWRT</text>
<text x="23.2" y="116">GND</text>
<text x="224.4" y="114.7">VIN</text>
<text x="30.7" y="121.1">+3V3</text>
<text x="218.3" y="122.6">U4</text>
<text x="222.5" y="130">+3V3</text>
<text x="215" y="137.6">GND</text>
<text x="103.1" y="140.1">+3V3</text>
<text x="111.6" y="141.7">S2</text>
<text x="227.2" y="142.9">R7</text>
<text x="272.9" y="144.2">C10</text>
<text x="279.3" y="144.2">C11</text>
<text x="285.6" y="144.2">C12</text>
<text x="95.1" y="154.4">R2</text>
<text x="106.6" y="153.1">C2</text>
<text x="112.9" y="153.1">95C04A3GWRT</text>
<text x="265" y="150.3">VIN</text>
<text x="287.4" y="157.9">GND</text>
<text x="100.7" y="166.8">GND</text>
<text x="62.6" y="204.9">GND</text>
</g>
<g font-size="1.8">
<text x="114.7" y="11.8" transform="rotate(-90 114.7 11.8)">0</text>
<text x="104.2" y="13.6">A1</text>
<text x="104.2" y="16.2">A4</text>
<text x="107.5" y="14.9">GND</text>
<text x="107.5" y="17.4">VBUS</text>
<text x="115.7" y="13.3" transform="rotate(-90 115.7 13.3)">0</text>
<text x="118.4" y="17.4">VBUS</text>
<text x="119.3" y="14.9">GND</text>
<text x="124.5" y="16.2">B4</text>
<text x="124.5" y="13.6">B1</text>
<text x="181.6" y="14.9">1</text>
<text x="181.6" y="17.4">2</text>
<text x="183.7" y="16.2">1</text>
<text x="243.8" y="12.3">7</text>
<text x="243.8" y="14.9">6</text>
<text x="245.9" y="13.6">CANH</text>
<text x="245.9" y="16.2">CANL</text>
<text x="255.4" y="13.6">VCC</text>
<text x="260.3" y="12.3">3</text>
<text x="27.9" y="23.8">2</text>
<text x="27.9" y="21.2">1</text>
<text x="30" y="22.5">CSn</text>
<text x="41.4" y="22.5">PWM</text>
<text x="47" y="21.2">14</text>
<text x="47" y="23.8">13</text>
<text x="104.2" y="18.7">A5</text>
<text x="104.2" y="21.2">A6</text>
<text x="104.2" y="23.8">A7</text>
<text x="107.5" y="20">CC1</text>
<text x="107.5" y="22.5">Dp1</text>
<text x="119.7" y="20">CC2</text>
<text x="120" y="22.5">Dp2</text>
<text x="124.5" y="23.8">B7D-</text>
<text x="124.5" y="21.2">B6D+</text>
<text x="124.5" y="18.7">B5</text>
<text x="181.6" y="22.5">3</text>
<text x="183.7" y="18.7">2</text>
<text x="183.7" y="23.8">3</text>
<text x="243.8" y="22.5">4</text>
<text x="245.9" y="23.8">RXD</text>
<text x="27.9" y="28.9">4</text>
<text x="27.9" y="26.3">3</text>
<text x="30" y="27.6">MISO</text>
<text x="30" y="25">CLK</text>
<text x="39.8" y="27.6">VDD3V</text>
<text x="41.8" y="25">GND</text>
<text x="47" y="26.3">12</text>
<text x="47" y="28.9">11</text>
<text x="104.2" y="26.3">A8</text>
<text x="104.2" y="28.9">A9</text>
<text x="107.5" y="25">Dn1</text>
<text x="107.5" y="27.6">SBU1</text>
<text x="118.6" y="27.6">SBU2</text>
<text x="120" y="25">Dn2</text>
<text x="124.5" y="28.9">B9</text>
<text x="124.5" y="26.3">B8</text>
<text x="181.6" y="25">4</text>
<text x="183.7" y="26.3">4</text>
<text x="243.8" y="25">8</text>
<text x="243.8" y="27.6">1</text>
<text x="245.9" y="26.3">STB</text>
<text x="245.9" y="28.9">TXD</text>
<text x="27.9" y="33.9">6</text>
<text x="27.9" y="31.4">5</text>
<text x="30" y="35.2">TEST</text>
<text x="30" y="32.7">TEST</text>
<text x="30" y="30.1">MOSI</text>
<text x="39.8" y="30.1">VDD5V</text>
<text x="41.2" y="32.7">TEST</text>
<text x="41.2" y="35.2">TEST</text>
<text x="47" y="31.4">10</text>
<text x="47" y="33.9">9</text>
<text x="103.1" y="31.4">A12</text>
<text x="107.5" y="30.1">VBUS</text>
<text x="107.5" y="32.7">GND</text>
<text x="118.4" y="30.1">VBUS</text>
<text x="119.3" y="32.7">GND</text>
<text x="124.5" y="31.4">B12</text>
<text x="243.8" y="30.1">5</text>
<text x="245.9" y="31.4">VIO</text>
<text x="255.2" y="31.4">GND</text>
<text x="260.3" y="30.1">2</text>
<text x="6.2" y="41.3">Magnetic Encoder</text>
<text x="27.9" y="36.5">7</text>
<text x="30" y="37.7">TEST</text>
<text x="41.2" y="37.7">TEST</text>
<text x="47" y="36.5">8</text>
<text x="180.3" y="39">1</text>
<text x="180.3" y="41.6">2</text>
<text x="182.4" y="40.3">1</text>
<text x="206.9" y="37.5">CAN Transceiver</text>
<text x="182.4" y="42.8">2</text>
<text x="179.7" y="57.3">1</text>
<text x="179.7" y="59.9">2</text>
<text x="232.6" y="59.3">34</text>
<text x="265.4" y="59.3">25</text>
<text x="179.7" y="62.4">3</text>
<text x="233.7" y="61.9">5</text>
<text x="235.8" y="60.6">SLEW</text>
<text x="235.8" y="63.1">SW_BK</text>
<text x="259.2" y="60.6">AVDD</text>
<text x="88.8" y="68">Connectors</text>
<text x="232.6" y="69.5">37</text>
<text x="235.8" y="70.8">VREF/ILIM</text>
<text x="232.6" y="72">24</text>
<text x="235.8" y="73.3">VSEL_BK</text>
<text x="260" y="75.8">INHA</text>
<text x="265.4" y="77.1">29</text>
<text x="265.4" y="74.6">27</text>
<text x="233.7" y="79.7">8</text>
<text x="233.7" y="82.2">7</text>
<text x="235.8" y="80.9">CP</text>
<text x="235.8" y="83.5">CPH</text>
<text x="259.8" y="80.9">INHC</text>
<text x="260" y="78.4">INHB</text>
<text x="260.3" y="83.5">INLA</text>
<text x="265.4" y="82.2">28</text>
<text x="265.4" y="79.7">31</text>
<text x="233.7" y="84.7">6</text>
<text x="235.8" y="86">CPL</text>
<text x="260.2" y="88.5">INLC</text>
<text x="260.3" y="86">INLB</text>
<text x="265.4" y="87.3">32</text>
<text x="265.4" y="84.7">30</text>
<text x="232.6" y="94.9">22</text>
<text x="233.7" y="92.4">1</text>
<text x="235.8" y="93.6">NC</text>
<text x="265.4" y="94.9">13</text>
<text x="56.3" y="96.8" transform="rotate(-90 56.3 96.8)">24</text>
<text x="57.1" y="101.7" transform="rotate(-90 57.1 101.7)">VDD</text>
<text x="58.8" y="96.8" transform="rotate(-90 58.8 96.8)">36</text>
<text x="59.6" y="101.7" transform="rotate(-90 59.6 101.7)">VDD</text>
<text x="61.4" y="96.8" transform="rotate(-90 61.4 96.8)">48</text>
<text x="62.1" y="101.7" transform="rotate(-90 62.1 101.7)">VDD</text>
<text x="63.9" y="96.8" transform="rotate(-90 63.9 96.8)">21</text>
<text x="232.6" y="97.4">23</text>
<text x="235.8" y="96.2">nFAULT</text>
<text x="235.8" y="98.7">nSLEEP</text>
<text x="259.2" y="101.2">OUTB</text>
<text x="259.2" y="98.7">OUTA</text>
<text x="259.2" y="96.2">OUTA</text>
<text x="265.4" y="100">16</text>
<text x="265.4" y="97.4">14</text>
<text x="38.1" y="106.3">7</text>
<text x="40.2" y="107.6">PG10-NRST</text>
<text x="64.7" y="103" transform="rotate(-90 64.7 103)">VDDA</text>
<text x="232.6" y="105.1">40</text>
<text x="232.6" y="107.6">39</text>
<text x="235.8" y="106.3">SOA</text>
<text x="259.1" y="106.3">OUTC</text>
<text x="259.2" y="103.8">OUTB</text>
<text x="265.4" y="107.6">20</text>
<text x="265.4" y="105.1">19</text>
<text x="265.4" y="102.5">17</text>
<text x="38.1" y="113.9">5</text>
<text x="232.6" y="110.1">38</text>
<text x="235.8" y="108.9">SOB</text>
<text x="235.8" y="111.4">SOC</text>
<text x="259.1" y="108.9">OUTC</text>
<text x="38.1" y="116.5">6</text>
<text x="40.2" y="115.2">PF0-OSC_IN</text>
<text x="40.2" y="117.8">PF1-OSC_OUT</text>
<text x="233.7" y="117.8">9</text>
<text x="235.8" y="119">VM</text>
<text x="38.1" y="124.1">1</text>
<text x="40.2" y="125.4">VBAT</text>
<text x="216.6" y="121" transform="rotate(-90 216.6 121)">1</text>
<text x="232.6" y="120.3">10</text>
<text x="232.6" y="122.8">11</text>
<text x="235.8" y="121.6">VM</text>
<text x="235.8" y="124.1">VM</text>
<text x="265.4" y="125.4">2</text>
<text x="37.1" y="126.6">20</text>
<text x="40.2" y="127.9">VREF+</text>
<text x="78" y="130.5">PB1</text>
<text x="78" y="127.9">PB0</text>
<text x="82.5" y="131.7">18</text>
<text x="82.5" y="129.2">17</text>
<text x="82.5" y="126.6">16</text>
<text x="216.6" y="128.7" transform="rotate(-90 216.6 128.7)">2</text>
<text x="232.6" y="130.5">21</text>
<text x="235.8" y="131.7">DRVOFF</text>
<text x="259" y="129.2">AGND</text>
<text x="259" y="126.6">AGND</text>
<text x="260.3" y="131.7">GND</text>
<text x="265.4" y="130.5">41</text>
<text x="265.4" y="127.9">26</text>
<text x="38.1" y="134.3">2</text>
<text x="38.1" y="136.8">3</text>
<text x="40.2" y="135.5">PC13</text>
<text x="78" y="135.5">PB3</text>
<text x="78" y="133">PB2</text>
<text x="82.5" y="136.8">41</text>
<text x="82.5" y="134.3">40</text>
<text x="232.6" y="135.5">36</text>
<text x="233.7" y="133">3</text>
<text x="235.8" y="134.3">FB_BK</text>
<text x="235.8" y="136.8">GAIN</text>
<text x="256.8" y="134.3">GND_BK</text>
<text x="259" y="136.8">PGND</text>
<text x="265.4" y="135.5">12</text>
<text x="265.4" y="133">4</text>
<text x="38.1" y="139.3">4</text>
<text x="40.2" y="138.1">PC14-OSC32_IN</text>
<text x="40.2" y="140.6">PC15-OSC32_OUT</text>
<text x="78" y="143.2">PB6</text>
<text x="78" y="140.6">PB5</text>
<text x="78" y="138.1">PB4</text>
<text x="82.5" y="141.9">43</text>
<text x="82.5" y="139.3">42</text>
<text x="232.6" y="138.1">33</text>
<text x="232.6" y="140.6">35</text>
<text x="235.8" y="139.3">MODE</text>
<text x="235.8" y="141.9">OCP/SR</text>
<text x="259" y="141.9">PGND</text>
<text x="259" y="139.3">PGND</text>
<text x="265.4" y="140.6">18</text>
<text x="265.4" y="138.1">15</text>
<text x="38.1" y="147">8</text>
<text x="38.1" y="149.5">9</text>
<text x="40.2" y="148.2">PA0</text>
<text x="71.1" y="148.2">PB8-BOOT0</text>
<text x="78" y="145.7">PB7</text>
<text x="82.5" y="149.5">46</text>
<text x="82.5" y="147">45</text>
<text x="82.5" y="144.4">44</text>
<text x="37.1" y="152">10</text>
<text x="37.1" y="154.6">11</text>
<text x="40.2" y="150.8">PA1</text>
<text x="40.2" y="153.3">PA2</text>
<text x="40.2" y="155.9">PA3</text>
<text x="77" y="155.9">PB11</text>
<text x="77" y="153.3">PB10</text>
<text x="78" y="150.8">PB9</text>
<text x="82.5" y="154.6">25</text>
<text x="82.5" y="152">22</text>
<text x="37.1" y="157.1">12</text>
<text x="37.1" y="159.7">13</text>
<text x="40.2" y="158.4">PA4</text>
<text x="40.2" y="160.9">PA5</text>
<text x="77" y="160.9">PB13</text>
<text x="77" y="158.4">PB12</text>
<text x="82.5" y="159.7">27</text>
<text x="82.5" y="157.1">26</text>
<text x="196.7" y="159.4">Motor Driver</text>
<text x="37.1" y="162.2">14</text>
<text x="37.1" y="164.7">15</text>
<text x="37.1" y="167.3">30</text>
<text x="40.2" y="163.5">PA6</text>
<text x="40.2" y="166">PA7</text>
<text x="77" y="166">PB15</text>
<text x="77" y="163.5">PB14</text>
<text x="82.5" y="164.7">29</text>
<text x="82.5" y="162.2">28</text>
<text x="37.1" y="169.8">31</text>
<text x="37.1" y="172.4">32</text>
<text x="40.2" y="168.6">PA8</text>
<text x="40.2" y="171.1">PA9</text>
<text x="40.2" y="173.6">PA10</text>
<text x="37.1" y="174.9">33</text>
<text x="37.1" y="177.4">34</text>
<text x="37.1" y="180">37</text>
<text x="40.2" y="176.2">PA11</text>
<text x="40.2" y="178.7">PA12</text>
<text x="37.1" y="182.5">38</text>
<text x="37.1" y="185.1">39</text>
<text x="40.2" y="181.3">PA13</text>
<text x="40.2" y="183.8">PA14</text>
<text x="40.2" y="186.3">PA15</text>
<text x="56.3" y="197.9" transform="rotate(-90 56.3 197.9)">23</text>
<text x="57.3" y="195.2" transform="rotate(-90 57.3 195.2)">VSS</text>
<text x="58.8" y="197.9" transform="rotate(-90 58.8 197.9)">35</text>
<text x="59.9" y="195.2" transform="rotate(-90 59.9 195.2)">VSS</text>
<text x="61.4" y="197.9" transform="rotate(-90 61.4 197.9)">47</text>
<text x="62.4" y="195.2" transform="rotate(-90 62.4 195.2)">VSS</text>
<text x="63.9" y="197.9" transform="rotate(-90 63.9 197.9)">19</text>
<text x="64.9" y="195.2" transform="rotate(-90 64.9 195.2)">VSSA</text>
<text x="6.2" y="205.2">STM32 Microcontroller</text>
</g>
<g font-size="1.8" fill="#00f">
<text x="24" y="17.2">10k</text>
<text x="172.6" y="17.2">GND</text>
<text x="172.6" y="14.7">VIN</text>
<text x="228.5" y="15.9">120</text>
<text x="234.8" y="14.7">CANL</text>
<text x="234.8" y="12.1">CANH</text>
<text x="18.9" y="21">CS</text>
<text x="18.9" y="23.5">SCK</text>
<text x="95.1" y="18.5">CC1</text>
<text x="100.2" y="21">D+</text>
<text x="100.2" y="23.5">D-</text>
<text x="130.7" y="18.5">CC2</text>
<text x="163.7" y="18.5">SMBJ12A</text>
<text x="172.6" y="22.3">CANH</text>
<text x="228.5" y="22.3">BOOT_CAN_RX</text>
<text x="18.9" y="26.1">MISO</text>
<text x="18.9" y="28.6">MOSI</text>
<text x="95.1" y="26.1">5.1K</text>
<text x="137" y="26.1">5.1K</text>
<text x="172.6" y="24.8">CANL</text>
<text x="182.8" y="29.9">XT30(2+2)</text>
<text x="233.6" y="27.4">CAN_TX</text>
<text x="265.3" y="24.8">100nF</text>
<text x="59.6" y="33.7">10uF</text>
<text x="69.7" y="33.7">100nF</text>
<text x="245" y="35">TCAN3413DR</text>
<text x="29.1" y="41.3">AS5048A-HTSP-500</text>
<text x="106.6" y="38.3">USB4120-03-C</text>
<text x="171.3" y="38.8">CANH</text>
<text x="171.3" y="41.3">CANL</text>
<text x="170.1" y="57.8">OUTB</text>
<text x="170.1" y="55.3">OUTC</text>
<text x="270.4" y="59.1">AVDD</text>
<text x="170.1" y="60.4">OUTA</text>
<text x="214.5" y="65.5">47uH</text>
<text x="223.4" y="61.6">SW_BK</text>
<text x="206.9" y="70.5">22uF</text>
<text x="220.9" y="69.3">VREF</text>
<text x="212" y="76.9">100nF</text>
<text x="270.4" y="74.3">INA</text>
<text x="270.4" y="76.9">INB</text>
<text x="227.2" y="82">CPH</text>
<text x="270.4" y="79.4">INC</text>
<text x="41.8" y="88.3">100nF</text>
<text x="49.4" y="88.3">100nF</text>
<text x="57" y="88.3">100nF</text>
<text x="64.6" y="88.3">100nF</text>
<text x="72.3" y="88.3">100nF</text>
<text x="79.9" y="88.3">100nF</text>
<text x="217" y="88.3">CP</text>
<text x="228.5" y="84.5">CPL</text>
<text x="272.9" y="87">AVDD</text>
<text x="203.1" y="93.4">100nF</text>
<text x="210.7" y="94.7">AVDD</text>
<text x="223.4" y="90.9">47nF</text>
<text x="224.7" y="94.7">FLT</text>
<text x="18.9" y="101">100nF</text>
<text x="32.9" y="99.7">10K</text>
<text x="217" y="98.5">5.1K</text>
<text x="224.7" y="97.2">EN</text>
<text x="269.1" y="97.2">OUTA</text>
<text x="269.1" y="101">OUTB</text>
<text x="31.6" y="106.1">RST</text>
<text x="269.1" y="104.8">OUTC</text>
<text x="208.2" y="117.5">aha0608470m035r</text>
<text x="87.5" y="134">SCK</text>
<text x="87.5" y="136.6">MISO</text>
<text x="224.7" y="137.8">MODE</text>
<text x="87.5" y="139.1">MOSI</text>
<text x="86.2" y="146.7">BOOT_CAN_RX</text>
<text x="86.2" y="149.3">CAN_TX</text>
<text x="227.2" y="145.5">47K</text>
<text x="234.8" y="145.5">DRV8316CTRGFR</text>
<text x="271.7" y="149.3">100nF</text>
<text x="278" y="149.3">100nF</text>
<text x="284.4" y="149.3">100nF</text>
<text x="87.5" y="154.4">EN</text>
<text x="29.1" y="156.9">CS</text>
<text x="87.5" y="156.9">INC</text>
<text x="87.5" y="159.4">INB</text>
<text x="87.5" y="162">INA</text>
<text x="95.1" y="156.9">10K</text>
<text x="106.6" y="158.2">100nF</text>
<text x="224.2" y="156.1" transform="rotate(-90 224.2 156.1)">AVDD</text>
<text x="29.1" y="174.7">D-</text>
<text x="29.1" y="177.2">D+</text>
<text x="39.2" y="200.1">STM32G431CBT6</text>
</g>
<g font-size="1.2" fill="#00f">
<text x="8.8" y="112.4">95c04a3gwrt</text>
<text x="111.6" y="150.5">95c04a3gwrt</text>
</g>
</svg>
